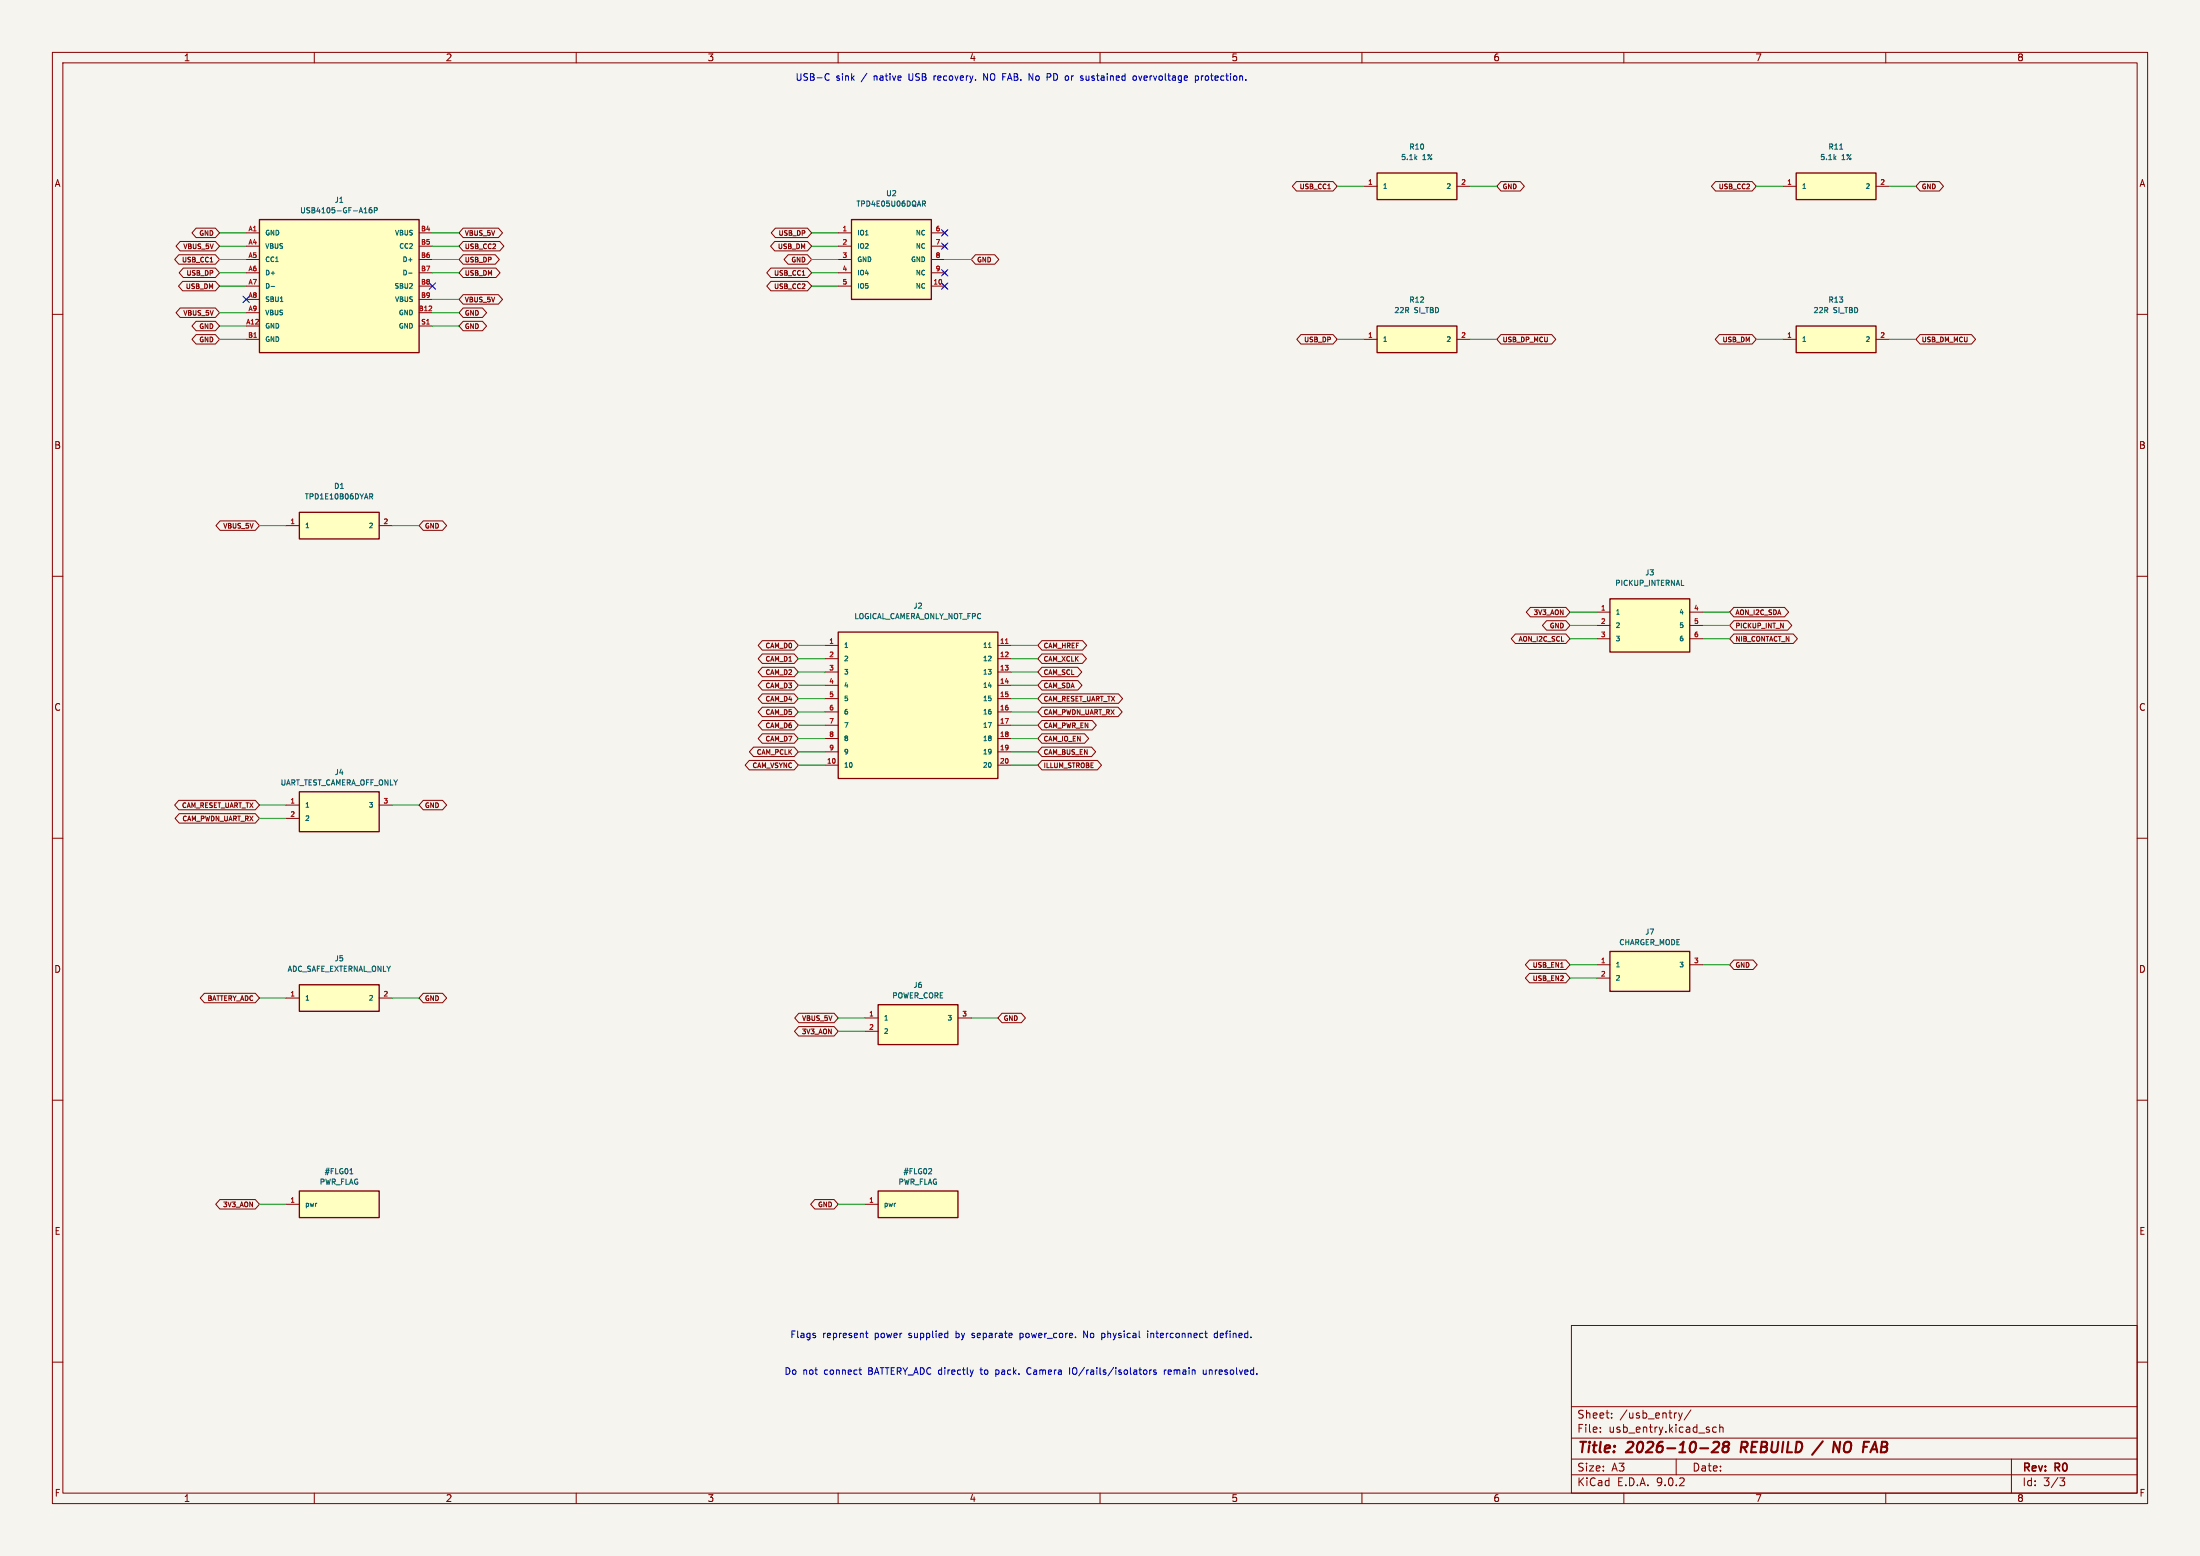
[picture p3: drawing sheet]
<svg xmlns="http://www.w3.org/2000/svg" width="420mm" height="297mm" viewBox="0 0 420 297" stroke-linecap="round" stroke-linejoin="round" font-family="sans-serif">
<path d="M0 0h420v297h-420z" fill="#f5f4ef" stroke="#f5f4ef" stroke-width=".19"/>
<g fill="none" stroke="#840000" stroke-width=".19">
<path d="M10 10h400v277h-400zM12 12h396v273h-396zM60 10v2M110 10v2M160 10v2M210 10v2M260 10v2M310 10v2M360 10v2M10 60h2M408 60h2M10 110h2"/>
<path d="M408 110h2M10 160h2M408 160h2M10 210h2M408 210h2M300 253h108v32h-108zM10 260h2M300 278.5h108M300 274.5h108M300 268.5h108M305.5 273.2v.2M305.5 272.5v.1"/>
<path d="M307.7 270.5v.2M307.7 269.8v.1M320 278.5v3M320.4 269.7l.4 1M320.8 270.7l-.4 .5M321.2 269.7l-.4 1M322.8 269.1l-1.3 1.9M327.7 272.5l-.5-.1-.3 .3 .2 .6h.6M328.3 272.5l.2-.1 .4 .1v.9M328.3 271.9v1.5M384 278.5v6.5M408 260h2"/>
<path d="M60 285v2M110 285v2M160 285v2M210 285v2M260 285v2M300 281.5h108M310 285v2M360 285v2M393.2 282.1h1l-.5 .6 .4 .1 .1 .5-.3 .3h-.5"/>
</g>
<path d="M324.6 276.4h1.5M327.1 275.4l.3-.2h.5l.2 .2 .1 .4-.1 .3-1.3 1.1h1.2M329.3 276.1l-.3-.2v-.3a.64 .64 0 0 1 1-.2l.1 .3-.4 .4M329.3 276.1a.65 .65 0 0 0-.3 1 .65 .65 0 0 0 .8-.1 .65 .65 0 0 0 0-.8l-.1-.1M329.3 276.1h.4M332.5 275.2l-.2 2M348 275.1l-2.1 2.6M350.2 275.2l.8 2 .3-2M357 277.2l1-2 .4 2M357.3 276.6h1" fill="none" stroke="#840000" stroke-width=".4"/>
<path d="M167.6 191.8h15.3v7.6h-15.3z" fill="#ffffc2"/>
<path d="M167.6 191.8h15.3v7.6h-15.3z" fill="none" stroke="#840000" stroke-width=".25"/>
<path d="M165.1 194.3h2.5M165.1 196.9h2.5M182.9 194.3h2.5" fill="none" stroke="#840000" stroke-width=".19"/>
<path d="M57.1 151.1h15.3v7.7h-15.3z" fill="#ffffc2"/>
<path d="M57.1 151.1h15.3v7.7h-15.3z" fill="none" stroke="#840000" stroke-width=".25"/>
<path d="M54.6 153.7h2.5M54.6 156.2h2.5M72.4 153.7h2.5" fill="none" stroke="#840000" stroke-width=".19"/>
<path d="M262.9 33h15.2v5.1h-15.2z" fill="#ffffc2"/>
<path d="M262.9 33h15.2v5.1h-15.2z" fill="none" stroke="#840000" stroke-width=".25"/>
<path d="M260.3 35.6h2.6M278.1 35.6h2.6" fill="none" stroke="#840000" stroke-width=".19"/>
<path d="M270.2 30.1l.3 .4M270.5 29.8l-.4 .4" fill="none" stroke="#006464" stroke-width=".19"/>
<path d="M262.9 62.2h15.2v5.1h-15.2z" fill="#ffffc2"/>
<path d="M262.9 62.2h15.2v5.1h-15.2z" fill="none" stroke="#840000" stroke-width=".25"/>
<path d="M260.3 64.8h2.6M278.1 64.8h2.6" fill="none" stroke="#840000" stroke-width=".19"/>
<path d="M342.9 33h15.2v5.1h-15.2z" fill="#ffffc2"/>
<path d="M342.9 33h15.2v5.1h-15.2z" fill="none" stroke="#840000" stroke-width=".25"/>
<path d="M340.4 35.6h2.5M358.1 35.6h2.6" fill="none" stroke="#840000" stroke-width=".19"/>
<path d="M350.2 30.1l.3 .4M350.5 29.8l-.4 .4M351.2 28.5h.6" fill="none" stroke="#006464" stroke-width=".19"/>
<path d="M342.9 62.2h15.2v5.1h-15.2z" fill="#ffffc2"/>
<path d="M342.9 62.2h15.2v5.1h-15.2z" fill="none" stroke="#840000" stroke-width=".25"/>
<path d="M340.4 64.8h2.5M358.1 64.8h2.6" fill="none" stroke="#840000" stroke-width=".19"/>
<path d="M49.5 41.9h30.5v25.4h-30.5z" fill="#ffffc2"/>
<path d="M49.5 41.9h30.5v25.4h-30.5z" fill="none" stroke="#840000" stroke-width=".25"/>
<g fill="none" stroke="#840000" stroke-width=".19">
<path d="M47 44.5h2.5M47 47h2.5M47 49.5h2.5M47 52.1h2.5M47 54.6h2.5M47 57.2h2.5M47 59.7h2.5M80 44.5h2.5M80 47h2.5M80 49.5h2.5M80 52.1h2.5M80 54.6h2.5"/>
<path d="M80 57.2h2.5M80 59.7h2.5M47 62.2h2.5M47 64.8h2.5M80 62.2h2.5"/>
</g>
<path d="M70.9 39.6l-.2 .1-.2 .2v.5l.2 .2 .3-.1-.1-.4-.2-.1-.2 .2M51.8 54.7h.6M53.5 57.6h.5M69.5 40.6h.6M71.5 40.2l.4-.1 .1-.4-.5-.1v1M78 52.1h.7" fill="none" stroke="#006464" stroke-width=".19"/>
<path d="M57.1 97.8h15.3v5.1h-15.3z" fill="#ffffc2"/>
<path d="M57.1 97.8h15.3v5.1h-15.3z" fill="none" stroke="#840000" stroke-width=".25"/>
<path d="M54.6 100.3h2.5M72.4 100.3h2.5" fill="none" stroke="#840000" stroke-width=".19"/>
<path d="M70.6 94.2h.4l.2 .2-.1 .3-.5 .1M70.8 94.8l.4 .4" fill="none" stroke="#006464" stroke-width=".19"/>
<path d="M307.3 114.3h15.3v10.2h-15.3z" fill="#ffffc2"/>
<path d="M307.3 114.3h15.3v10.2h-15.3z" fill="none" stroke="#840000" stroke-width=".25"/>
<path d="M304.8 116.8h2.5M304.8 119.4h2.5M322.6 116.8h2.5M322.6 119.4h2.5M304.8 121.9h2.5M322.6 121.9h2.5" fill="none" stroke="#840000" stroke-width=".19"/>
<path d="M162.6 41.9h15.2v15.3h-15.2z" fill="#ffffc2"/>
<path d="M162.6 41.9h15.2v15.3h-15.2z" fill="none" stroke="#840000" stroke-width=".25"/>
<g fill="none" stroke="#840000" stroke-width=".19">
<path d="M160 44.5h2.6M160 47h2.6M160 49.5h2.6M160 52.1h2.6M160 54.6h2.6M177.8 44.5h2.5M177.8 47h2.5M177.8 49.5h2.5M177.8 52.1h2.5M177.8 54.6h2.5M180 44.1l.7 .7M180 46.6l.7 .8"/>
<path d="M180 51.7l.7 .8M180 54.2l.7 .8M180.7 44.1l-.7 .7M180.7 46.6l-.7 .8M180.7 51.7l-.7 .8M180.7 54.2l-.7 .8"/>
</g>
<path d="M176.1 38.4h.4l.2 .2-.1 .2-.5 .1M176.3 38.9l.4 .5" fill="none" stroke="#006464" stroke-width=".19"/>
<path d="M57.1 188h15.3v5h-15.3z" fill="#ffffc2"/>
<path d="M57.1 188h15.3v5h-15.3z" fill="none" stroke="#840000" stroke-width=".25"/>
<path d="M54.6 190.5h2.5M72.4 190.5h2.5" fill="none" stroke="#840000" stroke-width=".19"/>
<path d="M57.1 227.3h15.3v5.1h-15.3z" fill="#ffffc2"/>
<path d="M57.1 227.3h15.3v5.1h-15.3z" fill="none" stroke="#840000" stroke-width=".25"/>
<path d="M54.6 229.9h2.5" fill="none" stroke="#840000" stroke-width=".19"/>
<path d="M66.8 224.1h.6" fill="none" stroke="#006464" stroke-width=".19"/>
<path d="M160 120.7h30.5v27.9h-30.5z" fill="#ffffc2"/>
<path d="M160 120.7h30.5v27.9h-30.5z" fill="none" stroke="#840000" stroke-width=".25"/>
<g fill="none" stroke="#840000" stroke-width=".19">
<path d="M157.5 123.2h2.5M157.5 125.7h2.5M157.5 128.3h2.5M157.5 130.8h2.5M157.5 133.4h2.5M157.5 135.9h2.5M157.5 138.4h2.5M190.5 123.2h2.5M190.5 125.7h2.5M190.5 128.3h2.5M190.5 130.8h2.5M190.5 133.4h2.5"/>
<path d="M190.5 135.9h2.5M190.5 138.4h2.5M157.5 141h2.5M157.5 143.5h2.5M157.5 146.1h2.5M190.5 141h2.5M190.5 143.5h2.5M190.5 146.1h2.5"/>
</g>
<path d="M188.7 123.6h.5" fill="none" stroke="#006464" stroke-width=".19"/>
<path d="M191.9 122.8h.6" fill="none" stroke="#a90000" stroke-width=".19"/>
<path d="M167.6 227.3h15.3v5.1h-15.3z" fill="#ffffc2"/>
<path d="M167.6 227.3h15.3v5.1h-15.3z" fill="none" stroke="#840000" stroke-width=".25"/>
<path d="M165.1 229.9h2.5" fill="none" stroke="#840000" stroke-width=".19"/>
<path d="M177.8 223.1v.4l-.6 .6h.7" fill="none" stroke="#006464" stroke-width=".19"/>
<path d="M307.3 181.6h15.3v7.6h-15.3z" fill="#ffffc2"/>
<path d="M307.3 181.6h15.3v7.6h-15.3z" fill="none" stroke="#840000" stroke-width=".25"/>
<g fill="none" stroke="#840000" stroke-width=".19">
<path d="M247.5 34.7h7l.8 .9-.8 .9h-7l-.8-.9zM253.5 36h.5M286.5 34.7h3.7l.8 .9-.8 .9h-3.7l-.8-.9zM327.5 34.7h7l.8 .9-.8 .9h-7l-.8-.9zM366.5 34.7h3.7l.8 .9-.8 .9h-3.7l-.7-.9zM34.1 48.6h7l.8 .9-.8 .9h-7l-.8-.9zM34.4 58.8h6.7l.8 .9-.8 .9h-6.7l-.8-.9zM34.4 46.1h6.7l.8 .9-.8 .9h-6.7l-.8-.9zM34.9 53.7h6.2l.8 .9-.8 .9h-6.2l-.8-.9zM35 51.2h6.1l.8 .9-.8 .9h-6.1l-.8-.9zM37.4 43.5h3.7l.8 1-.8 .9h-3.7l-.8-.9zM40.1 50h.5"/>
<path d="M88.4 43.5h6.7l.8 1-.8 .9h-6.7l-.8-.9zM88.4 51.2h6.3l.8 .9-.8 .9h-6.3l-.8-.9zM88.4 48.6h6.1l.8 .9-.8 .9h-6.1l-.8-.9zM88.4 56.2h6.7l.8 1-.8 .9h-6.7l-.8-.9zM88.4 46.1h7l.8 .9-.8 .9h-7l-.8-.9zM88.4 58.8h3.7l.8 .9-.8 .9h-3.7l-.8-.9zM147.2 51.2h7l.7 .9-.7 .9h-7l-.8-.9zM147.2 53.7h7l.7 .9-.7 .9h-7l-.8-.9zM147.9 46.1h6.3l.7 .9-.7 .9h-6.3l-.8-.9zM148 43.5h6.2l.7 1-.7 .9h-6.2l-.8-.9zM150.5 48.6h3.7l.7 .9-.7 .9h-3.7l-.8-.9zM153.1 52.5h.6"/>
<path d="M186.2 48.6h3.7l.8 .9-.8 .9h-3.7l-.8-.9zM37.4 61.3h3.7l.8 .9-.8 .9h-3.7l-.8-.9zM37.4 63.9h3.7l.8 .9-.8 .9h-3.7l-.8-.9zM88.4 61.3h3.7l.8 .9-.8 .9h-3.7l-.8-.9zM248.4 63.9h6.1l.8 .9-.8 .9h-6.1l-.8-.9zM286.5 63.9h9.7l.8 .9-.8 .9h-9.7l-.8-.9zM328.2 63.9h6.3l.8 .9-.8 .9h-6.3l-.8-.9zM366.5 63.9h9.9l.8 .9-.8 .9h-9.9l-.7-.9zM42 99.4h6.7l.8 .9-.8 .9h-6.7l-.8-.9zM80.8 99.4h3.7l.8 .9-.8 .9h-3.7l-.8-.9zM292.2 115.9h6.7l.8 .9-.8 .9h-6.7l-.8-.9zM295.2 118.5h3.7l.8 .9-.8 .9h-3.7l-.7-.9z"/>
<path d="M331 118.5h10.3l.8 .9-.8 .9h-10.3l-.8-.9zM331 115.9h9.7l.8 .9-.8 .9h-9.7l-.8-.9zM145.5 137.5h6.1l.8 .9-.8 .9h-6.1l-.8-.9zM145.5 135h6.1l.8 .9-.8 .9h-6.1l-.8-.9zM145.5 132.4h6.1l.8 1-.8 .9h-6.1l-.8-.9zM145.5 129.9h6.1l.8 .9-.8 .9h-6.1l-.8-.9zM145.5 127.4h6.1l.8 .9-.8 .9h-6.1l-.8-.9zM145.5 124.8h6.1l.8 .9-.8 .9h-6.1l-.8-.9zM145.5 122.3h6.1l.8 .9-.8 .9h-6.1l-.8-.9zM198.9 129.9h6.9l.8 .9-.8 .9h-6.9l-.8-.9zM198.9 127.4h6.8l.8 .9-.8 .9h-6.8l-.8-.9zM198.9 124.8h7.7l.8 .9-.8 .9h-7.7l-.8-.9z"/>
<path d="M198.9 122.3h7.8l.8 .9-.8 .9h-7.8l-.8-.9zM198.9 135h14.5l.8 .9-.8 .9h-14.5l-.8-.9zM198.9 137.5h9.6l.8 .9-.8 .9h-9.6l-.8-.9zM198.9 132.4h14.6l.8 1-.8 .9h-14.6l-.8-.9zM289.3 121h9.6l.8 .9-.8 .9h-9.6l-.8-.9zM331 121h11.3l.8 .9-.8 .9h-11.3l-.8-.9zM34.1 152.8h14.6l.8 .9-.8 .9h-14.6l-.8-.9zM34.2 155.3h14.5l.8 .9-.8 .9h-14.5l-.8-.9zM80.8 152.8h3.7l.8 .9-.8 .9h-3.7l-.8-.9zM143 145.1h8.6l.8 1-.8 .9h-8.6l-.7-.9zM143.9 142.6h7.7l.8 .9-.8 .9h-7.7l-.8-.9zM145.5 140.1h6.1l.8 .9-.8 .9h-6.1l-.8-.9z"/>
<path d="M198.9 145.1h10.6l.8 1-.8 .9h-10.6l-.8-.9zM198.9 140.1h8.2l.7 .9-.7 .9h-8.2l-.8-.9zM198.9 142.6h9.5l.8 .9-.8 .9h-9.5l-.8-.9zM39 189.6h9.7l.8 .9-.8 .9h-9.7l-.8-.9zM80.8 189.6h3.7l.8 .9-.8 .9h-3.7l-.8-.9zM152.5 195.9h6.7l.8 1-.8 .9h-6.7l-.8-.9zM152.5 193.4h6.7l.8 .9-.8 .9h-6.7l-.8-.9zM191.3 193.4h3.7l.8 .9-.8 .9h-3.7l-.8-.9zM292 183.2h6.9l.8 1-.8 .9h-6.9l-.8-.9zM292 185.8h6.9l.8 .9-.8 .9h-6.9l-.8-.9zM297.9 184.6h.5M304.8 184.2h2.5"/>
<path d="M304.8 186.7h2.5M322.6 184.2h2.5M331 183.2h3.7l.8 1-.8 .9h-3.7l-.8-.9zM42 229h6.7l.8 .9-.8 .9h-6.7l-.8-.9zM155.5 229h3.7l.8 .9-.8 .9h-3.7l-.7-.9z"/>
</g>
<g fill="none" stroke="#009600" stroke-width=".19">
<path d="M255.3 35.6h5M280.7 35.6h5M335.3 35.6h5.1M360.7 35.6h5.1M41.9 49.5h5.1M41.9 52.1h5.1M41.9 54.6h5.1M41.9 44.5h5.1M41.9 47h5.1M41.9 59.7h5.1M82.5 49.5h5.1M82.5 52.1h5.1"/>
<path d="M82.5 44.5h5.1M82.5 47h5.1M82.5 57.2h5.1M82.5 59.7h5.1M154.9 49.5h5.1M154.9 52.1h5.1M154.9 54.6h5.1M154.9 44.5h5.1M154.9 47h5.1M180.3 49.5h5.1M41.9 64.8h5.1M41.9 62.2h5.1"/>
<path d="M82.5 62.2h5.1M255.3 64.8h5M280.7 64.8h5M335.3 64.8h5.1M360.7 64.8h5.1M49.5 100.3h5.1M74.9 100.3h5.1M299.7 119.4h5.1M299.7 116.8h5.1M325.1 119.4h5.1M325.1 116.8h5.1M152.4 130.8h5.1"/>
<path d="M152.4 133.4h5.1M152.4 128.3h5.1M152.4 123.2h5.1M152.4 125.7h5.1M152.4 138.4h5.1M152.4 135.9h5.1M193 130.8h5.1M193 133.4h5.1M193 128.3h5.1M193 123.2h5.1M193 125.7h5.1M193 138.4h5.1"/>
<path d="M193 135.9h5.1M299.7 121.9h5.1M325.1 121.9h5.1M49.5 153.7h5.1M49.5 156.2h5.1M74.9 153.7h5.1M152.4 146.1h5.1M152.4 143.5h5.1M152.4 141h5.1M193 146.1h5.1M193 143.5h5.1M193 141h5.1"/>
<path d="M49.5 190.5h5.1M74.9 190.5h5.1M160 194.3h5.1M160 196.9h5.1M185.4 194.3h5.1M299.7 184.2h5.1M299.7 186.7h5.1M325.1 184.2h5.1M49.5 229.9h5.1M160 229.9h5.1"/>
</g>
<path d="M46.4 56.5l1.2 1.3M47.6 56.5l-1.2 1.3M81.9 54l1.3 1.2M83.2 54l-1.3 1.2M179.7 43.8l1.2 1.3M179.7 54l1.2 1.2M179.7 46.4l1.2 1.2M179.7 51.5l1.2 1.2M180.9 43.8l-1.2 1.3M180.9 54l-1.2 1.2M180.9 46.4l-1.2 1.2M180.9 51.5l-1.2 1.2" fill="none" stroke="#000084" stroke-width=".19"/>
<g fill="none" stroke="#0000c2" stroke-width=".19">
<path d="M157.7 14.1l.6 .1M158.3 15.2l-.6 .1M178.3 14.5v.8M178.6 14.5l-.3 .2M187.8 15.3v-1.2l.7 1.2M196.5 14.1l.7 1.2v-1.2M200.4 14.1l.2 .2v.3l-.2 .1M207.3 14.5v.6l.4 .2M216.3 14.6l.2-.1 .4 .1 .1 .5-.2 .2h-.3l-.2-.1zM217.4 14.5l.3 .8 .3-.8M228.2 14.5h.4l.2 .2-.1 .6h-.5M228.2 14.5v1.3"/>
<path d="M229.4 14.5v.8M229.7 14.5l-.3 .2M155.7 255v.3M165.2 254.5h.5M165.4 254.1v1l.3 .2M180.8 254.5h.1M180.9 254.1v1.2M180.9 255.3h-.1M185.5 255.3h.2M185.7 254.5l-.2 .2 .2 .2M194.7 255.3h.4M194.7 254.5v1.3"/>
<path d="M195.1 254.5h-.4M206.9 255.3v-1.2l.7 1.2M210.7 254.5l.2 .2v.4l-.2 .2M219.1 254.1v.1M219.1 254.5v.8M219.7 254.5v.8M220.1 254.5l-.4 .1M232.4 254.5h-.4l-.2 .2 .1 .6h.5M232.4 254.1v1.2M164 261.5h.5M164.2 262.3h.3M187.1 261.5h.5"/>
<path d="M187.3 261.1v1.2M190.1 262.3h.4M190.1 261.5v1.3M190.5 261.5h-.4M196.6 261.1a.64 .64 0 0 0-.6 .6 .64 .64 0 0 0 .6 .6M204.2 261.1v1.2M205 261.1h-.1a.81 .81 0 0 0 .1 1.2M218.5 261.5h.3l.1 .2v.5l-.4 .1M219.5 261.5v.8M219.9 261.5l-.4 .2M220.7 261.5h-.3l-.2 .2 .1 .1 .4 .2v.3h-.5M222.3 261.5v.8"/>
<path d="M222.6 261.5l-.3 .2M223.4 261.5l-.4 .2 .1 .6h.3M223.6 261.8l-.6 .1M229.7 261.5l.1 .8h.3l.2-.1M230.3 261.5v.8"/>
</g>
<g font-size="2.8" fill="#840000">
<text x="301" y="277.9">Title:</text>
<text x="310.6" y="277.9">2026-10-28</text>
<text x="333.2" y="277.9">REBUILD</text>
<text x="348" y="277.9">/</text>
<text x="352.4" y="277.9">NO</text>
<text x="358.9" y="277.9">FAB</text>
</g>
<g font-size="2.1" fill="#840000">
<text x="301" y="273.7">File:</text>
<text x="301" y="271">Sheet:</text>
<text x="307.1" y="273.7">usb_entry.kicad_sch</text>
<text x="309.2" y="271">/usb_entry/</text>
<text x="301" y="281.1">Size:</text>
<text x="307.6" y="281.1">A3</text>
<text x="323" y="281.1">Date:</text>
<text x="386" y="281.3">Rev:</text>
<text x="392.4" y="281.3">R0</text>
<text x="301" y="283.9">KiCad</text>
<text x="308.7" y="283.9">E.D.A.</text>
<text x="316.3" y="283.9">9.0.2</text>
<text x="386" y="283.9">Id:</text>
<text x="390.1" y="283.9">3/3</text>
</g>
<g font-size="1.8" fill="#840000">
<text x="35" y="11.9">1</text>
<text x="85" y="11.9">2</text>
<text x="135" y="11.9">3</text>
<text x="185" y="11.9">4</text>
<text x="235" y="11.9">5</text>
<text x="285" y="11.9">6</text>
<text x="335" y="11.9">7</text>
<text x="385" y="11.9">8</text>
<text x="10.3" y="35.9">A</text>
<text x="408.3" y="35.9">A</text>
<text x="10.3" y="85.9">B</text>
<text x="408.2" y="85.9">B</text>
<text x="10.3" y="135.9">C</text>
<text x="408.2" y="135.9">C</text>
<text x="10.3" y="185.9">D</text>
<text x="408.2" y="185.9">D</text>
<text x="10.3" y="235.9">E</text>
<text x="408.3" y="235.9">E</text>
<text x="10.3" y="285.9">F</text>
<text x="35" y="286.9">1</text>
<text x="85" y="286.9">2</text>
<text x="135" y="286.9">3</text>
<text x="185" y="286.9">4</text>
<text x="235" y="286.9">5</text>
<text x="285" y="286.9">6</text>
<text x="335" y="286.9">7</text>
<text x="385" y="286.9">8</text>
<text x="408.3" y="285.9">F</text>
</g>
<g font-size="1.8" fill="#0000c2">
<text x="151.8" y="15.6">USB-C</text>
<text x="159.6" y="15.6">sink</text>
<text x="164.6" y="15.6">/</text>
<text x="167.1" y="15.6">native</text>
<text x="173.9" y="15.6">USB</text>
<text x="178.9" y="15.6">recovery.</text>
<text x="188.6" y="15.6">NO FAB.</text>
<text x="197.7" y="15.6">No</text>
<text x="201.3" y="15.6">PD</text>
<text x="205" y="15.6">or</text>
<text x="208.1" y="15.6">sustained</text>
<text x="218.4" y="15.6">overvoltage</text>
<text x="230.4" y="15.6">protection.</text>
<text x="150.8" y="255.6">Flags</text>
<text x="157" y="255.6">represent</text>
<text x="167.1" y="255.6">power</text>
<text x="173.8" y="255.6">supplied</text>
<text x="182.9" y="255.6">by</text>
<text x="186.2" y="255.6">separate</text>
<text x="195.5" y="255.6">power_core.</text>
<text x="207.9" y="255.6">No</text>
<text x="211.6" y="255.6">physical</text>
<text x="220.5" y="255.6">interconnect</text>
<text x="233.5" y="255.6">defined.</text>
<text x="149.7" y="262.6">Do</text>
<text x="153.3" y="262.6">not</text>
<text x="157.4" y="262.6">connect</text>
<text x="166.1" y="262.6">BATTERY_ADC directly</text>
<text x="187.9" y="262.6">to</text>
<text x="190.9" y="262.6">pack.</text>
<text x="197.1" y="262.6">Camera</text>
<text x="205.4" y="262.6">IO/rails/isolators</text>
<text x="223.7" y="262.6">remain</text>
<text x="231.3" y="262.6">unresolved.</text>
</g>
<g font-size="1.4" fill="#006464">
<text x="268.9" y="28.7">R10</text>
<text x="348.9" y="28.7">R11</text>
<text x="267.4" y="30.7">5.1k</text>
<text x="271.6" y="30.7">1%</text>
<text x="347.4" y="30.7">5.1k</text>
<text x="351.6" y="30.7">1%</text>
<text x="57.2" y="40.9">USB4105-GF-A16P</text>
<text x="63.8" y="38.9">J1</text>
<text x="163.4" y="39.6">TPD4E05U06DQAR</text>
<text x="169.1" y="37.6">U2</text>
<text x="266.1" y="60">22R</text>
<text x="268.9" y="58">R12</text>
<text x="270" y="60">SI_TBD</text>
<text x="346.1" y="60">22R</text>
<text x="348.9" y="58">R13</text>
<text x="350" y="60">SI_TBD</text>
<text x="58.1" y="95.5">TPD1E10B06DYAR</text>
<text x="63.7" y="93.5">D1</text>
<text x="308.2" y="112">PICKUP_INTERNAL</text>
<text x="314" y="110">J3</text>
<text x="163" y="118.4">LOGICAL_CAMERA_ONLY_NOT_FPC</text>
<text x="174.3" y="116.4">J2</text>
<text x="63.8" y="148.1">J4</text>
<text x="53.5" y="150.1">UART_TEST_CAMERA_OFF_ONLY</text>
<text x="314" y="178.6">J7</text>
<text x="54.8" y="185.7">ADC_SAFE_EXTERNAL_ONLY</text>
<text x="63.8" y="183.7">J5</text>
<text x="309" y="180.6">CHARGER_MODE</text>
<text x="170.2" y="190.8">POWER_CORE</text>
<text x="174.3" y="188.8">J6</text>
<text x="60.9" y="226.3">PWR_FLAG</text>
<text x="61.9" y="224.3">#FLG01</text>
<text x="171.4" y="226.3">PWR_FLAG</text>
<text x="172.3" y="224.3">#FLG02</text>
</g>
<g font-size="1.3" fill="#a90000">
<text x="261.1" y="35.3">1</text>
<text x="278.8" y="35.3">2</text>
<text x="341.1" y="35.3">1</text>
<text x="358.8" y="35.3">2</text>
<text x="47.3" y="44.2">A1</text>
<text x="47.3" y="46.7">A4</text>
<text x="80.3" y="44.2">B4</text>
<text x="80.3" y="46.7">B5</text>
<text x="160.7" y="44.2">1</text>
<text x="160.7" y="46.7">2</text>
<text x="178.5" y="44.2">6</text>
<text x="178.5" y="46.7">7</text>
<text x="47.3" y="49.3">A5</text>
<text x="47.3" y="51.8">A6</text>
<text x="80.3" y="49.3">B6</text>
<text x="80.3" y="51.8">B7</text>
<text x="160.7" y="49.3">3</text>
<text x="160.7" y="51.8">4</text>
<text x="178.5" y="49.3">8</text>
<text x="178.5" y="51.8">9</text>
<text x="47.3" y="54.4">A7</text>
<text x="47.3" y="56.9">A8</text>
<text x="47.3" y="59.4">A9</text>
<text x="79.8" y="59.4">B12</text>
<text x="80.3" y="54.4">B8</text>
<text x="80.3" y="56.9">B9</text>
<text x="160.7" y="54.4">5</text>
<text x="178.1" y="54.4">10</text>
<text x="46.9" y="62">A12</text>
<text x="47.2" y="64.5">B1</text>
<text x="80.3" y="62">S1</text>
<text x="261.1" y="64.5">1</text>
<text x="278.8" y="64.5">2</text>
<text x="341.1" y="64.5">1</text>
<text x="358.8" y="64.5">2</text>
<text x="55.3" y="100.1">1</text>
<text x="73.1" y="100.1">2</text>
<text x="305.5" y="116.6">1</text>
<text x="305.5" y="119.1">2</text>
<text x="323.3" y="116.6">4</text>
<text x="323.3" y="119.1">5</text>
<text x="158.2" y="122.9">1</text>
<text x="158.2" y="125.5">2</text>
<text x="190.8" y="122.9">11</text>
<text x="190.8" y="125.5">12</text>
<text x="305.5" y="121.7">3</text>
<text x="323.3" y="121.7">6</text>
<text x="158.2" y="128">3</text>
<text x="158.2" y="130.6">4</text>
<text x="190.8" y="128">13</text>
<text x="190.8" y="130.6">14</text>
<text x="158.2" y="133.1">5</text>
<text x="158.2" y="135.6">6</text>
<text x="190.8" y="133.1">15</text>
<text x="190.8" y="135.6">16</text>
<text x="158.2" y="138.2">7</text>
<text x="158.2" y="140.7">8</text>
<text x="158.2" y="143.3">9</text>
<text x="190.8" y="138.2">17</text>
<text x="190.8" y="140.7">18</text>
<text x="190.8" y="143.3">19</text>
<text x="157.8" y="145.8">10</text>
<text x="190.8" y="145.8">20</text>
<text x="55.3" y="153.4">1</text>
<text x="55.3" y="156">2</text>
<text x="73.1" y="153.4">3</text>
<text x="305.5" y="183.9">1</text>
<text x="323.3" y="183.9">3</text>
<text x="55.3" y="190.2">1</text>
<text x="73.1" y="190.2">2</text>
<text x="305.5" y="186.4">2</text>
<text x="165.8" y="194.1">1</text>
<text x="165.8" y="196.6">2</text>
<text x="183.6" y="194.1">3</text>
<text x="55.3" y="229.6">1</text>
<text x="165.8" y="229.6">1</text>
</g>
<g font-size="1.3" fill="#840000">
<text x="247.9" y="36.3">USB_CC1</text>
<text x="286.8" y="36.3">GND</text>
<text x="327.9" y="36.3">USB_CC2</text>
<text x="366.8" y="36.3">GND</text>
<text x="34.8" y="47.7">VBUS_5V</text>
<text x="37.9" y="45.2">GND</text>
<text x="88.6" y="45.2">VBUS_5V</text>
<text x="88.6" y="47.7">USB_CC2</text>
<text x="148.3" y="47.7">USB_DM</text>
<text x="148.5" y="45.2">USB_DP</text>
<text x="34.6" y="50.3">USB_CC1</text>
<text x="35.4" y="52.8">USB_DP</text>
<text x="88.6" y="52.8">USB_DM</text>
<text x="88.6" y="50.3">USB_DP</text>
<text x="147.6" y="52.8">USB_CC1</text>
<text x="150.9" y="50.3">GND</text>
<text x="186.4" y="50.3">GND</text>
<text x="35.3" y="55.4">USB_DM</text>
<text x="88.6" y="57.9">VBUS_5V</text>
<text x="147.6" y="55.4">USB_CC2</text>
<text x="34.8" y="60.4">VBUS_5V</text>
<text x="37.9" y="63">GND</text>
<text x="37.9" y="65.5">GND</text>
<text x="88.6" y="60.4">GND</text>
<text x="88.6" y="63">GND</text>
<text x="248.8" y="65.5">USB_DP</text>
<text x="286.8" y="65.5">USB_DP_MCU</text>
<text x="328.7" y="65.5">USB_DM</text>
<text x="366.8" y="65.5">USB_DM_MCU</text>
<text x="42.5" y="101.1">VBUS_5V</text>
<text x="81" y="101.1">GND</text>
<text x="292.6" y="117.6">3V3_AON</text>
<text x="331.2" y="117.6">AON_I2C_SDA</text>
<text x="146" y="123.9">CAM_D0</text>
<text x="199.1" y="123.9">CAM_HREF</text>
<text x="289.7" y="122.7">AON_I2C_SCL</text>
<text x="295.7" y="120.1">GND</text>
<text x="331.2" y="122.7">NIB_CONTACT_N</text>
<text x="331.2" y="120.1">PICKUP_INT_N</text>
<text x="146" y="131.6">CAM_D3</text>
<text x="146" y="129">CAM_D2</text>
<text x="146" y="126.5">CAM_D1</text>
<text x="199.1" y="131.6">CAM_SDA</text>
<text x="199.1" y="129">CAM_SCL</text>
<text x="199.1" y="126.5">CAM_XCLK</text>
<text x="146" y="136.6">CAM_D5</text>
<text x="146" y="134.1">CAM_D4</text>
<text x="199.1" y="136.6">CAM_PWDN_UART_RX</text>
<text x="199.1" y="134.1">CAM_RESET_UART_TX</text>
<text x="146" y="141.7">CAM_D7</text>
<text x="146" y="139.2">CAM_D6</text>
<text x="199.1" y="139.2">CAM_PWR_EN</text>
<text x="199.1" y="141.7">CAM_IO_EN</text>
<text x="143.5" y="146.8">CAM_VSYNC</text>
<text x="144.3" y="144.3">CAM_PCLK</text>
<text x="199.1" y="146.8">ILLUM_STROBE</text>
<text x="199.1" y="144.3">CAM_BUS_EN</text>
<text x="34.6" y="154.4">CAM_RESET_UART_TX</text>
<text x="81" y="154.4">GND</text>
<text x="34.7" y="157">CAM_PWDN_UART_RX</text>
<text x="292.4" y="184.9">USB_EN1</text>
<text x="331.2" y="184.9">GND</text>
<text x="39.5" y="191.2">BATTERY_ADC</text>
<text x="81" y="191.2">GND</text>
<text x="292.4" y="187.4">USB_EN2</text>
<text x="152.9" y="197.6">3V3_AON</text>
<text x="152.9" y="195.1">VBUS_5V</text>
<text x="191.5" y="195.1">GND</text>
<text x="42.4" y="230.6">3V3_AON</text>
<text x="156" y="230.6">GND</text>
</g>
<g font-size="1.3" fill="#006464">
<text x="263.9" y="36.2">1</text>
<text x="276" y="36.2">2</text>
<text x="343.9" y="36.2">1</text>
<text x="356" y="36.2">2</text>
<text x="50.5" y="45.1">GND</text>
<text x="50.5" y="47.7">VBUS</text>
<text x="75.2" y="45.1">VBUS</text>
<text x="76.1" y="47.7">CC2</text>
<text x="163.6" y="45.1">IO1</text>
<text x="163.6" y="47.7">IO2</text>
<text x="174.7" y="45.1">NC</text>
<text x="174.7" y="47.7">NC</text>
<text x="50.5" y="50.2">CC1</text>
<text x="50.5" y="52.7">D+</text>
<text x="76.7" y="50.2">D+</text>
<text x="76.7" y="52.7">D-</text>
<text x="163.6" y="50.2">GND</text>
<text x="163.6" y="52.7">IO4</text>
<text x="173.8" y="50.2">GND</text>
<text x="174.7" y="52.7">NC</text>
<text x="50.5" y="55.3">D-</text>
<text x="50.5" y="57.8">SBU1</text>
<text x="75.2" y="55.3">SBU2</text>
<text x="75.2" y="57.8">VBUS</text>
<text x="163.6" y="55.3">IO5</text>
<text x="174.7" y="55.3">NC</text>
<text x="50.5" y="60.4">VBUS</text>
<text x="50.5" y="62.9">GND</text>
<text x="50.5" y="65.4">GND</text>
<text x="76" y="60.4">GND</text>
<text x="76" y="62.9">GND</text>
<text x="263.9" y="65.4">1</text>
<text x="276" y="65.4">2</text>
<text x="343.9" y="65.4">1</text>
<text x="356" y="65.4">2</text>
<text x="58.2" y="101">1</text>
<text x="70.2" y="101">2</text>
<text x="308.4" y="117.5">1</text>
<text x="320.4" y="117.5">4</text>
<text x="161" y="123.9">1</text>
<text x="187.5" y="123.9">11</text>
<text x="308.4" y="120.1">2</text>
<text x="308.4" y="122.6">3</text>
<text x="320.4" y="120.1">5</text>
<text x="320.4" y="122.6">6</text>
<text x="161" y="126.4">2</text>
<text x="161" y="128.9">3</text>
<text x="161" y="131.5">4</text>
<text x="187.5" y="126.4">12</text>
<text x="187.5" y="128.9">13</text>
<text x="187.5" y="131.5">14</text>
<text x="161" y="134">5</text>
<text x="161" y="136.6">6</text>
<text x="187.5" y="134">15</text>
<text x="187.5" y="136.6">16</text>
<text x="161" y="139.1">7</text>
<text x="161" y="141.6">8</text>
<text x="187.5" y="139.1">17</text>
<text x="187.5" y="141.6">18</text>
<text x="161" y="144.2">9</text>
<text x="161" y="146.7">10</text>
<text x="187.5" y="144.2">19</text>
<text x="187.5" y="146.7">20</text>
<text x="58.2" y="154.3">1</text>
<text x="70.2" y="154.3">3</text>
<text x="58.2" y="156.9">2</text>
<text x="308.4" y="184.8">1</text>
<text x="320.4" y="184.8">3</text>
<text x="58.2" y="191.2">1</text>
<text x="70.2" y="191.2">2</text>
<text x="308.4" y="187.4">2</text>
<text x="168.7" y="195">1</text>
<text x="168.7" y="197.5">2</text>
<text x="180.7" y="195">3</text>
<text x="58.2" y="230.5">pwr</text>
<text x="168.7" y="230.5">pwr</text>
</g>
</svg>
